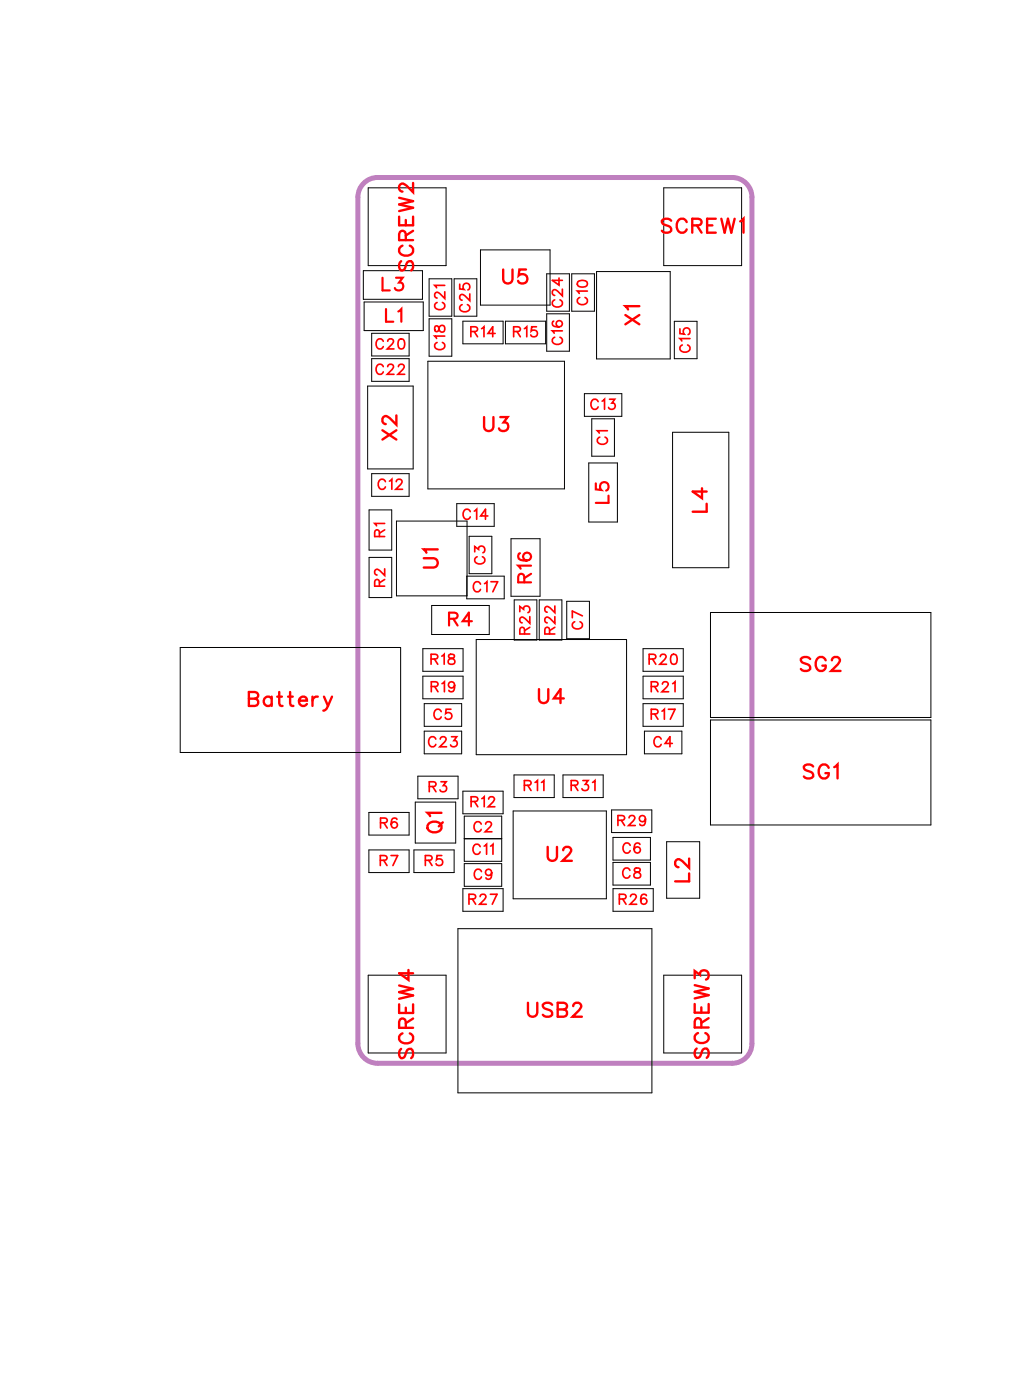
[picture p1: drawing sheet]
<svg xmlns="http://www.w3.org/2000/svg" width="52mm" height="71mm" viewBox="0 0 52 71" stroke-linecap="round" stroke-linejoin="round" font-family="sans-serif">
<path d="M18.5 9.3l.3-.2 .4-.1h18a1 1 0 0 1 1 1v43a1 1 0 0 1-1 1h-18a1 1 0 0 1-1-1v-43v-.4z" fill="none" stroke="#bf80bf" stroke-width=".25"/>
<g fill="none" stroke="#000" stroke-width=".05">
<path d="M18.4 13.8h3v1.4h-3zM18.5 15.3h3v1.5h-3zM18.7 19.6h2.3v4.2h-2.3zM18.7 9.5h3.9v4h-3.9zM18.9 16.9h1.9v1.2h-1.9zM18.9 18.2h1.9v1.2h-1.9zM21.7 18.4h6.9v6.4h-6.9zM21.8 16.2h1.1v1.9h-1.1zM21.8 14.2h1.1v1.9h-1.1zM23 14.2h1.2v1.9h-1.2zM23.5 16.3h2v1.2h-2zM24.4 12.7h3.5v2.8h-3.5z"/>
<path d="M25.7 16.3h2v1.2h-2zM27.7 13.9h1.2v1.9h-1.2zM27.7 15.9h1.2v1.9h-1.2zM29 13.9h1.2v1.9h-1.2zM29.7 20h1.9v1.2h-1.9zM30.3 13.8h3.7v4.4h-3.7zM33.7 9.5h3.9v4h-3.9zM34.2 16.3h1.2v1.9h-1.2zM9.1 32.9h11.2v5.3h-11.2zM18.7 25.9h1.2v2h-1.2zM18.7 28.3h1.2v2.1h-1.2zM18.9 24.1h1.9v1.1h-1.9z"/>
<path d="M21.2 39.4h2v1.2h-2zM21.5 33h2v1.1h-2zM21.5 34.4h2v1.1h-2zM21.5 37.1h1.9v1.2h-1.9zM21.5 35.7h1.9v1.2h-1.9zM21.9 30.8h2.9v1.4h-2.9zM23.2 25.6h1.9v1.1h-1.9zM23.7 29.3h1.9v1.1h-1.9v-3.9h-3.6v3.8h3.6M23.8 27.2h1.2v1.9h-1.2zM24.2 32.5h7.6v5.8h-7.6zM25.9 27.4h1.5v2.9h-1.5zM26.1 39.4h2v1.1h-2z"/>
<path d="M26.1 30.5h1.1v2h-1.1zM27.4 30.5h1.1v2h-1.1zM28.6 39.4h2v1.1h-2zM28.8 30.5h1.1v1.9h-1.1zM29.9 23.5h1.4v3h-1.4zM30 21.3h1.2v1.9h-1.2zM32.6 35.7h2.1v1.2h-2.1zM32.6 33h2.1v1.1h-2.1zM32.6 34.4h2.1v1.1h-2.1zM32.7 37.1h1.9v1.2h-1.9zM34.1 22h2.9v6.8h-2.9zM36.1 36.6h11.1v5.3h-11.1z"/>
<path d="M36.1 31.1h11.1v5.4h-11.1zM18.7 49.5h3.9v4h-3.9zM18.7 41.3h2.1v1.1h-2.1zM18.7 43.2h2.1v1.1h-2.1zM21 43.2h2v1.1h-2zM21.1 40.7h2v2.1h-2zM23.2 47.2h9.9v8.3h-9.9zM23.5 40.2h2v1.1h-2zM23.5 45.1h2v1.2h-2zM23.6 41.5h1.9v2.3h-1.9zM23.6 43.9h1.9v1.1h-1.9zM23.6 42.6h1.9"/>
<path d="M26 41.2h4.8v4.5h-4.8zM31 41.1h2.1v1.2h-2.1zM31.1 42.5h1.9v1.2h-1.9zM31.1 43.8h1.9v1.2h-1.9zM31.1 45.1h2.1v1.2h-2.1zM33.7 49.5h3.9v4h-3.9zM33.8 42.8h1.7v2.8h-1.7z"/>
</g>
<g fill="none" stroke="#f00" stroke-width=".12">
<path d="M20.3 11v.4h.7v-.4M20.3 10l.7 .2-.7 .2 .7 .2-.7 .1M20.4 13.3l-.1 .1 .1 .3h.1l.2-.4h.2l.1 .1-.1 .3M20.4 12.5a.26 .26 0 0 0-.1 .3 .26 .26 0 0 0 .2 .2h.2a.26 .26 0 0 0 .3-.2 .26 .26 0 0 0-.2-.3M20.6 12.2v-.4h-.3v.4h.7M20.6 11.2v.2M21 9.3v.5l-.4-.4-.2-.1-.1 .2v.1l.1 .1M21 11.7l-.4 .3M25.5 13.7v.5l.2 .2 .3-.1v-.6M26.7 13.7h-.3l-.1 .3a.25 .25 0 0 1 .4 0 .25 .25 0 0 1 0 .4 .25 .25 0 0 1-.4-.1M31.7 16l.7 .5M32.4 15.6h-.7l.2 .1"/>
<path d="M32.4 16l-.7 .5M34.1 11.2l-.2-.1-.3 .1 .1 .2 .4 .2v.1l-.2 .1-.3-.1M34.9 11.3a.26 .26 0 0 0-.3-.2 .26 .26 0 0 0-.3 .3v.2a.26 .26 0 0 0 .3 .2 .26 .26 0 0 0 .3-.1M35.1 11.5l.4-.1 .1-.2-.5-.1v.7M35.4 11.5l.2 .3M35.9 11.5h.3M36.3 11.1h-.4v.7h.4M36.6 11.1l.2 .7 .1-.7 .2 .7 .2-.7M37.6 11.2l.1-.1v.7M12.6 35.5l.5 .1v.1l-.2 .2h-.3v-.7h.5v.2l-.2 .1M13.8 35.5a.23 .23 0 0 0-.3 0 .23 .23 0 0 0 0 .3 .23 .23 0 0 0 .3 0M13.8 35.4v.5"/>
<path d="M14.1 35.4h.2M14.2 35.2v.5l.1 .2M14.6 35.4h.3M14.7 35.2v.5l.2 .2M15.2 35.6h.4a.23 .23 0 0 0-.3-.1 .23 .23 0 0 0-.1 .3 .23 .23 0 0 0 .3 0h.1M15.9 35.4v.5M16.1 35.4h-.1l-.1 .2M16.4 35.4l.2 .5M16.9 35.4l-.3 .6-.2 .1M19.4 21.9l.7 .4M20.1 21.1v.5l-.3-.4-.3-.1-.1 .2v.1l.2 .1M20.1 21.9l-.7 .4"/>
<path d="M21.5 28.4h.5l.2 .2-.1 .2h-.6M22.2 27.9h-.7l.1 .2M24.6 21.2v.5l.2 .2 .2-.1v-.6M25.4 21.2h.4l-.2 .3a.24 .24 0 0 1 .1 .3 .24 .24 0 0 1-.4 0M27.4 35v.5l.2 .2 .2-.1v-.6M28.6 35.5h-.5l.3-.5v.7M35.6 24.8v.5l-.4-.3h.7M35.9 25.6v.4h-.7M41.1 33.5l-.2-.1-.3 .1 .1 .1 .4 .3v.1l-.2 .1-.3-.1M41.3 38.9l-.2-.1-.3 .1 .1 .2 .4 .2v.1l-.2 .1-.3-.1M41.9 33.5a.26 .26 0 0 0-.3-.1 .26 .26 0 0 0-.2 .2v.2a.25 .25 0 0 0 .3 .3 .25 .25 0 0 0 .2-.3h-.2M42.1 39a.26 .26 0 0 0-.3-.2 .26 .26 0 0 0-.2 .3v.2a.25 .25 0 0 0 .2 .3 .25 .25 0 0 0 .3-.3h-.2"/>
<path d="M42.2 33.5l.2-.1h.1l.1 .1-.1 .2-.3 .4h.5M42.3 39l.2-.2v.7M20.3 51v.5h.7v-.5M20.3 50.1l.7 .1-.7 .2 .7 .2-.7 .1M20.4 53.3l-.1 .2 .1 .3 .1-.1 .3-.4h.1l.1 .2-.1 .3M20.4 52.5a.26 .26 0 0 0-.1 .3 .26 .26 0 0 0 .2 .2h.2a.26 .26 0 0 0 .3-.2 .26 .26 0 0 0-.2-.3M20.6 52.2v-.4h-.3v.4h.7M20.6 51.2v.3M20.7 49.3v.5l-.4-.4h.7M21 51.7l-.4 .3M21.8 41.8a.35 .35 0 0 1 .4 0 .35 .35 0 0 1 .2 .3 .33 .33 0 0 1-.5 .2 .33 .33 0 0 1-.1-.5zM22.4 41.3h-.7l.1 .2"/>
<path d="M22.5 41.8l-.2 .2M26.8 50.9v.6l.2 .2 .2-.1 .1-.7M27.8 43v.5l.2 .2 .2-.1 .1-.6M28 51l-.1-.1-.3 .1v.2l.4 .3v.1l-.1 .1-.3-.1M28.3 51.3h.4l.1 .2-.2 .2h-.3v-.8l.4 .1v.2l-.1 .1M28.6 43.2l.1-.2h.2l.1 .2-.1 .2-.3 .3h.4M29.1 51.1l.1-.2h.2l.1 .2-.1 .2-.3 .4h.4M35 43.6v.5l-.4-.3-.2-.1-.1 .1v.1l.1 .2M35 44.4v.4h-.7M35.3 49.7v-.4l.2 .2a.24 .24 0 0 1 .4-.1 .24 .24 0 0 1-.1 .4M35.3 51v.4h.7v-.4M35.3 50l.7 .2-.7 .2 .7 .2-.7 .1"/>
<path d="M35.4 53.3l-.1 .1 .1 .3h.1l.3-.4h.1l.1 .1-.1 .3M35.4 52.5a.26 .26 0 0 0-.1 .3 .26 .26 0 0 0 .2 .2h.2a.26 .26 0 0 0 .3-.2 .26 .26 0 0 0-.2-.3M35.6 52.2v-.4h-.3v.4h.7M35.6 51.2v.2M36 51.7l-.4 .3"/>
</g>
<g fill="none" stroke="#f00" stroke-width=".08">
<path d="M19.5 17.3a.19 .19 0 0 0-.3-.1 .19 .19 0 0 0-.1 .2v.1a.19 .19 0 0 0 .1 .2 .19 .19 0 0 0 .3-.1M19.5 18.6a.19 .19 0 0 0-.3-.1 .19 .19 0 0 0-.1 .2v.1a.19 .19 0 0 0 .1 .2 .19 .19 0 0 0 .3-.1M19.7 17.3l.1-.1 .2 .1-.3 .4h.3M19.7 18.6l.1-.1 .2 .1-.3 .4h.3M20.2 18.6l.1-.1 .2 .1-.3 .4h.3M20.3 17.2a.23 .23 0 0 1 .2 .3 .23 .23 0 0 1-.2 .2l-.1-.2zM22.1 16.6v.2h.1a.21 .21 0 0 1 .1-.2 .21 .21 0 0 1 .2 0l.1 .1-.1 .2-.2-.1-.1-.2zM22.2 17.4a.19 .19 0 0 0-.1 .2 .19 .19 0 0 0 .2 .2h.1a.19 .19 0 0 0 .2-.2 .19 .19 0 0 0-.1-.2M22.2 15.4a.19 .19 0 0 0-.1 .2 .19 .19 0 0 0 .2 .1h.1a.19 .19 0 0 0 .2-.1 .19 .19 0 0 0-.1-.2M22.6 17.1h-.5l.1 .1M22.6 14.8v.4l-.4-.4-.1 .2 .1 .1M22.6 14.5h-.5l.1 .1"/>
<path d="M23.3 14.4v.3h.3a.18 .18 0 0 1-.1-.3 .18 .18 0 0 1 .3 .1 .18 .18 0 0 1-.1 .2M23.5 15.5a.19 .19 0 0 0-.2 .2 .19 .19 0 0 0 .2 .1h.1a.19 .19 0 0 0 .2-.1 .19 .19 0 0 0-.1-.2M23.8 14.9v.4l-.4-.3-.1 .2h.2M23.9 16.8h.3v-.1l-.3-.1v.5M24.1 16.8l.1 .3M24.4 16.7l.2-.1v.5M25.1 16.9h-.3l.2-.3v.5M26.1 16.8h.3v-.1l-.3-.1v.5M26.2 16.8l.2 .3M26.6 16.7l.1-.1v.5M27.2 16.6h-.2v.2a.18 .18 0 0 1 .2 0 .18 .18 0 0 1 0 .3 .18 .18 0 0 1-.3-.1M28.1 16.3a.22 .22 0 0 0 .2 .3 .22 .22 0 0 0 .2-.3 .16 .16 0 0 0-.3 .1 .16 .16 0 0 0 .2 .2"/>
<path d="M28.2 17.1a.19 .19 0 0 0-.2 .2 .19 .19 0 0 0 .2 .2h.1a.19 .19 0 0 0 .2-.2 .19 .19 0 0 0-.1-.2M28.2 15.2a.19 .19 0 0 0-.2 .2 .19 .19 0 0 0 .2 .2h.1a.19 .19 0 0 0 .2-.2 .19 .19 0 0 0-.1-.2M28.4 14.1v.4l-.4-.3h.5M28.5 16.8h-.5l.1 .1M28.5 14.7v.3l-.4-.3-.1 .2 .2 .1M29.3 14.3a.25 .25 0 0 1 .3-.1 .25 .25 0 0 1 .2 .3 .25 .25 0 0 1-.3 .1 .25 .25 0 0 1-.2-.3zM29.4 15.1a.19 .19 0 0 0-.1 .2 .19 .19 0 0 0 .2 .2h.1a.19 .19 0 0 0 .2-.2 .19 .19 0 0 0-.1-.2M29.8 14.8h-.5l.1 .1M34.5 16.7v.2l.2 .1a.18 .18 0 0 1 0-.3 .18 .18 0 0 1 .3 0 .18 .18 0 0 1-.1 .3M34.6 17.5a.19 .19 0 0 0-.1 .2 .19 .19 0 0 0 .2 .2h.1a.19 .19 0 0 0 .2-.2 .19 .19 0 0 0-.1-.2M35 17.2h-.5l.1 .1M19.3 27.3l-.1-.3-.1-.1-.1 .4h.5"/>
<path d="M19.3 29.8l-.1-.3-.1-.1-.1 .4h.5M19.5 26.6h-.5l.1 .1M19.5 28.9v.3l-.3-.3-.2 .1 .1 .2M19.5 26.9l-.2 .2M19.5 29.4l-.2 .2M19.6 24.5a.19 .19 0 0 0-.3-.2 .19 .19 0 0 0-.1 .2v.2a.19 .19 0 0 0 .1 .2 .19 .19 0 0 0 .3-.2M19.8 24.4l.1-.1v.6M20.1 24.5l.1-.2 .2 .1-.3 .5h.3M21.8 40l.3-.1v-.1l-.3-.1v.5M21.9 33.5h.3v-.2l-.3-.1v.5M21.9 34.9h.3v-.2l-.3-.1v.5M22 40l.1 .2"/>
<path d="M22 33.5l.2 .2M22.1 34.9l.1 .2M22.1 37.6a.19 .19 0 0 0-.2-.2 .19 .19 0 0 0-.1 .2v.1a.19 .19 0 0 0 .1 .2 .19 .19 0 0 0 .2-.1M22.3 37.6l.1-.2 .2 .1-.3 .4h.4M22.4 39.7h.2l-.1 .2a.17 .17 0 0 1 .1 .3 .17 .17 0 0 1-.3-.1M22.4 36.2a.19 .19 0 0 0-.2-.2 .19 .19 0 0 0-.2 .2v.1a.19 .19 0 0 0 .2 .2 .19 .19 0 0 0 .2-.1M22.4 33.3l.1-.1v.5M22.4 34.7l.2-.1v.5M22.8 33.3v.1l.3 .2a.17 .17 0 0 1-.2 .2 .17 .17 0 0 1-.2-.2l.4-.2-.1-.1zM22.9 36h-.3v.2a.18 .18 0 0 1 .3 0 .18 .18 0 0 1 0 .3 .18 .18 0 0 1-.3-.1M22.9 37.4h.3l-.2 .2a.18 .18 0 0 1 .2 .3 .17 .17 0 0 1-.3-.1M23.1 34.8a.16 .16 0 0 1-.2 .1 .16 .16 0 0 1-.1-.2 .16 .16 0 0 1 .2 0v.4h-.2"/>
<path d="M23.9 26a.19 .19 0 0 0-.2-.1 .19 .19 0 0 0-.2 .2v.1a.19 .19 0 0 0 .2 .2 .19 .19 0 0 0 .2-.1M24.1 26l.1-.1v.5M24.1 28v-.2l.2 .1a.17 .17 0 0 1 .3-.1 .17 .17 0 0 1-.1 .3M24.2 28.3a.19 .19 0 0 0-.1 .2 .19 .19 0 0 0 .2 .1h.1a.19 .19 0 0 0 .2-.1 .19 .19 0 0 0-.1-.2M24.4 29.7a.19 .19 0 0 0-.2-.1 .19 .19 0 0 0-.2 .1v.2a.19 .19 0 0 0 .2 .2 .19 .19 0 0 0 .2-.2M24.6 29.7l.1-.1v.5M24.8 26.2h-.4l.2-.3v.5M24.9 29.6h.4l-.3 .5M26.4 31.1v-.3l.2 .2a.17 .17 0 0 1 .2-.2 .17 .17 0 0 1 0 .3M26.6 39.9h.3l.1-.2h-.4v.5M26.6 32.2v-.3h-.1l-.1 .3h.5M26.8 39.9l.2 .3"/>
<path d="M26.9 31.3v.4l-.4-.4-.1 .1 .1 .2M26.9 31.9l-.3 .1M27.2 39.7h.1v.5M27.5 39.7h.1v.5M27.9 32.2v-.3h-.2v.3h.5M28.2 31.3v.4l-.4-.4-.1 .1 .1 .2M28.2 30.8v.3l-.4-.3-.1 .1 .1 .2M28.2 31.9l-.3 .1M29 39.9h.3v-.2h-.3v.5M29.2 39.9l.1 .3M29.2 31.6a.19 .19 0 0 0-.2 .2 .19 .19 0 0 0 .2 .2h.2a.19 .19 0 0 0 .2-.2 .19 .19 0 0 0-.2-.2M29.6 31.3l-.6-.3v.4"/>
<path d="M29.6 39.7h.2l-.1 .1a.17 .17 0 0 1 .1 .3 .17 .17 0 0 1-.3 0M30.1 39.7h.1v.5M30.4 20.4a.19 .19 0 0 0-.3-.1 .19 .19 0 0 0-.1 .2v.1a.19 .19 0 0 0 .1 .2 .19 .19 0 0 0 .3-.1M30.4 22.2a.19 .19 0 0 0-.1 .2 .19 .19 0 0 0 .2 .2h.1a.19 .19 0 0 0 .2-.2 .19 .19 0 0 0-.1-.2M30.6 20.4l.1-.1v.5M30.8 21.9h-.5l.1 .1M30.9 20.3h.3l-.1 .2a.17 .17 0 0 1 .1 .3 .17 .17 0 0 1-.3-.1M32.9 33.5h.3l.1-.2-.4-.1v.5M33.1 36.3h.2l.1-.2-.3-.1v.5M33.1 34.9h.2l.1-.2-.3-.1v.5M33.1 33.5l.2 .2M33.2 36.3l.2 .2"/>
<path d="M33.2 34.9l.2 .2M33.5 33.4l.2-.2 .1 .2-.3 .3h.3M33.6 37.6a.19 .19 0 0 0-.3-.2 .19 .19 0 0 0-.1 .2v.1a.19 .19 0 0 0 .1 .2 .19 .19 0 0 0 .3-.1M33.6 36.1l.1-.1v.5M33.6 34.8l.2-.2 .1 .2-.3 .3h.3M33.9 36h.4l-.3 .5M34.1 33.3a.23 .23 0 0 1 .3 .2 .23 .23 0 0 1-.3 .2l-.1-.2zM34.1 37.8h-.3l.2-.4v.5M34.1 34.7l.2-.1v.5M19.3 43.7h.3v-.1l-.3-.1v.5M19.3 41.8h.3l.1-.1-.4-.1v.5M19.5 43.7l.1 .3"/>
<path d="M19.5 41.8l.2 .3M19.8 43.5h.4l-.3 .5M20.1 41.6a.22 .22 0 0 0-.3 .2 .22 .22 0 0 0 .3 .2 .16 .16 0 0 0 0-.2 .16 .16 0 0 0-.2 .1M21.6 43.7h.3v-.1l-.3-.1v.5M21.8 43.7l.1 .3M22.4 43.5h-.2v.2a.18 .18 0 0 1 .2 0 .18 .18 0 0 1 0 .2 .18 .18 0 0 1-.3 0M23.8 45.7l.3-.1v-.1l-.3-.1v.5M23.9 40.7h.3l.1-.1-.4-.1v.5M24 45.7l.1 .2M24.1 40.7l.2 .3M24.4 45.5l.2-.1 .1 .2-.4 .3h.4M24.4 43a.19 .19 0 0 0-.2-.1 .19 .19 0 0 0-.2 .2v.1a.19 .19 0 0 0 .2 .2 .19 .19 0 0 0 .2-.1"/>
<path d="M24.4 41.9a.19 .19 0 0 0-.2-.2 .19 .19 0 0 0-.1 .2v.2a.19 .19 0 0 0 .1 .2 .19 .19 0 0 0 .2-.2M24.4 44.3a.19 .19 0 0 0-.2-.1 .19 .19 0 0 0-.1 .2v.1a.19 .19 0 0 0 .1 .2 .19 .19 0 0 0 .2-.2M24.5 40.6l.1-.1v.5M24.6 43l.1-.1v.5M24.6 41.9l.1-.2 .2 .1-.3 .5h.4M24.8 40.6l.2-.1 .1 .1-.3 .4h.3M24.9 45.4h.3l-.2 .5M24.9 43l.1-.1v.5M25 44.3a.18 .18 0 0 1-.3 .2 .16 .16 0 0 1 0-.3 .16 .16 0 0 1 .2 0v.4h-.2M31.4 41.7h.3v-.2l-.3-.1v.5M31.4 45.7l.3-.1 .1-.1-.4-.1v.5M31.5 41.7l.2 .2"/>
<path d="M31.6 45.7l.2 .2M31.9 41.6l.2-.2 .1 .2-.3 .3h.3M32 44.2a.19 .19 0 0 0-.2-.1 .19 .19 0 0 0-.2 .2v.1a.19 .19 0 0 0 .2 .2 .19 .19 0 0 0 .2-.1M32 42.9a.19 .19 0 0 0-.2-.1 .19 .19 0 0 0-.2 .2v.1a.19 .19 0 0 0 .2 .2 .19 .19 0 0 0 .2-.1M32 45.5l.2-.1 .1 .2-.3 .3h.3M32.2 44.1v.2a.21 .21 0 0 1 .3 0 .21 .21 0 0 1 0 .3h-.3v-.2l.3-.2v-.1zM32.5 42.9a.22 .22 0 0 0-.3 .2 .22 .22 0 0 0 .3 .2 .16 .16 0 0 0-.1-.3 .16 .16 0 0 0-.2 .2M32.8 41.6a.16 .16 0 0 1-.3 .1 .16 .16 0 0 1 0-.2 .16 .16 0 0 1 .2 0v.4h-.2M32.8 45.5a.22 .22 0 0 0-.3 .2 .22 .22 0 0 0 .3 .2 .16 .16 0 0 0-.1-.3 .16 .16 0 0 0-.2 .2"/>
</g>
<g fill="none" stroke="#f00" stroke-width=".11">
<path d="M19.4 14.1v.7h.4M19.6 15.7v.6h.4M20.1 14.1h.3l-.1 .3a.21 .21 0 0 1 .1 .3 .21 .21 0 0 1-.4-.1M20.2 15.8l.2-.1v.6M22.8 31.4h.4v-.2l-.4-.1v.7M23 31.4l.2 .4M24 31.6h-.5l.3-.5v.7M26.4 28.1h-.1a.32 .32 0 0 0 .3 .4 .32 .32 0 0 0 .4-.2 .2 .2 0 0 0-.2-.2 .2 .2 0 0 0-.3 .2 .2 .2 0 0 0 .2 .2M26.6 29.6v-.4h-.2l-.1 .4h.7M27 28.7h-.7l.1 .2M27 29.2l-.4 .2M30.2 24.6v.3h.3a.23 .23 0 0 1 0-.4 .23 .23 0 0 1 .4 .1 .23 .23 0 0 1-.1 .3"/>
<path d="M30.9 25.2v.3h-.7"/>
</g>
<g font-size="1.2" fill="#fff">
<text x="21.3" y="13.8" transform="rotate(-90 21.3 13.8)">SCREW2</text>
<text x="25.5" y="14.7">U5</text>
<text x="32.7" y="16.5" transform="rotate(-90 32.7 16.5)">X1</text>
<text x="33.5" y="12.1">SCREW1</text>
<text x="20.4" y="22.4" transform="rotate(-90 20.4 22.4)">X2</text>
<text x="24.5" y="22.2">U3</text>
<text x="22.5" y="28.9" transform="rotate(-90 22.5 28.9)">U1</text>
<text x="36.2" y="26.1" transform="rotate(-90 36.2 26.1)">L4</text>
<text x="40.6" y="34.4">SG2</text>
<text x="12.6" y="36.2">Battery</text>
<text x="27.3" y="36">U4</text>
<text x="40.7" y="39.8">SG1</text>
<text x="22.7" y="42.3" transform="rotate(-90 22.7 42.3)">Q1</text>
<text x="27.7" y="44">U2</text>
<text x="35.3" y="44.8" transform="rotate(-90 35.3 44.8)">L2</text>
<text x="21.3" y="53.8" transform="rotate(-90 21.3 53.8)">SCREW4</text>
<text x="26.7" y="52">USB2</text>
<text x="36.3" y="53.8" transform="rotate(-90 36.3 53.8)">SCREW3</text>
</g>
<g font-size="1.1" fill="#fff">
<text x="19.4" y="15">L3</text>
<text x="19.5" y="16.6">L1</text>
<text x="27.2" y="29.6" transform="rotate(-90 27.2 29.6)">R16</text>
<text x="31.2" y="25.6" transform="rotate(-90 31.2 25.6)">L5</text>
<text x="22.7" y="32">R4</text>
</g>
<g font-size=".9" fill="#fff">
<text x="19" y="17.9">C20</text>
<text x="22.8" y="17.8" transform="rotate(-90 22.8 17.8)">C18 C21</text>
<text x="23.9" y="17.3">R14 R15</text>
<text x="24.1" y="15.9" transform="rotate(-90 24.1 15.9)">C25</text>
<text x="28.8" y="17.5" transform="rotate(-90 28.8 17.5)">C16 C24</text>
<text x="30" y="15.5" transform="rotate(-90 30 15.5)">C10</text>
<text x="35.2" y="17.9" transform="rotate(-90 35.2 17.9)">C15</text>
<text x="19" y="19.2">C22</text>
<text x="30" y="21">C13</text>
<text x="31" y="22.6" transform="rotate(-90 31 22.6)">C1</text>
<text x="19.2" y="25.1">C12</text>
<text x="19.7" y="29.8" transform="rotate(-90 19.7 29.8)">R2</text>
<text x="19.7" y="27.3" transform="rotate(-90 19.7 27.3)">R1</text>
<text x="23.5" y="26.6">C14</text>
<text x="24.8" y="28.7" transform="rotate(-90 24.8 28.7)">C3</text>
<text x="21.8" y="34">R18</text>
<text x="21.8" y="35.4">R19</text>
<text x="24" y="30.3">C17</text>
<text x="27.1" y="32.3" transform="rotate(-90 27.1 32.3)">R23</text>
<text x="28.4" y="32.3" transform="rotate(-90 28.4 32.3)">R22</text>
<text x="29.8" y="32" transform="rotate(-90 29.8 32)">C7</text>
<text x="32.9" y="34">R20</text>
<text x="33" y="35.4">R21</text>
<text x="21.7" y="38.2">C23</text>
<text x="21.7" y="40.4">R3</text>
<text x="22" y="36.8">C5</text>
<text x="23.9" y="41.2">R12</text>
<text x="26.6" y="40.4">R11</text>
<text x="28.9" y="40.4">R31</text>
<text x="33" y="36.8">R17</text>
<text x="33.2" y="38.2">C4</text>
<text x="19.3" y="44.2">R7</text>
<text x="19.3" y="42.3">R6</text>
<text x="21.5" y="44.2">R5</text>
<text x="23.8" y="46.2">R27</text>
<text x="24" y="43.6">C11</text>
<text x="24" y="42.5">C2</text>
<text x="24" y="44.9">C9</text>
<text x="31.3" y="42.2">R29</text>
<text x="31.4" y="46.2">R26</text>
<text x="31.6" y="44.8">C8</text>
<text x="31.6" y="43.6">C6</text>
</g>
</svg>
